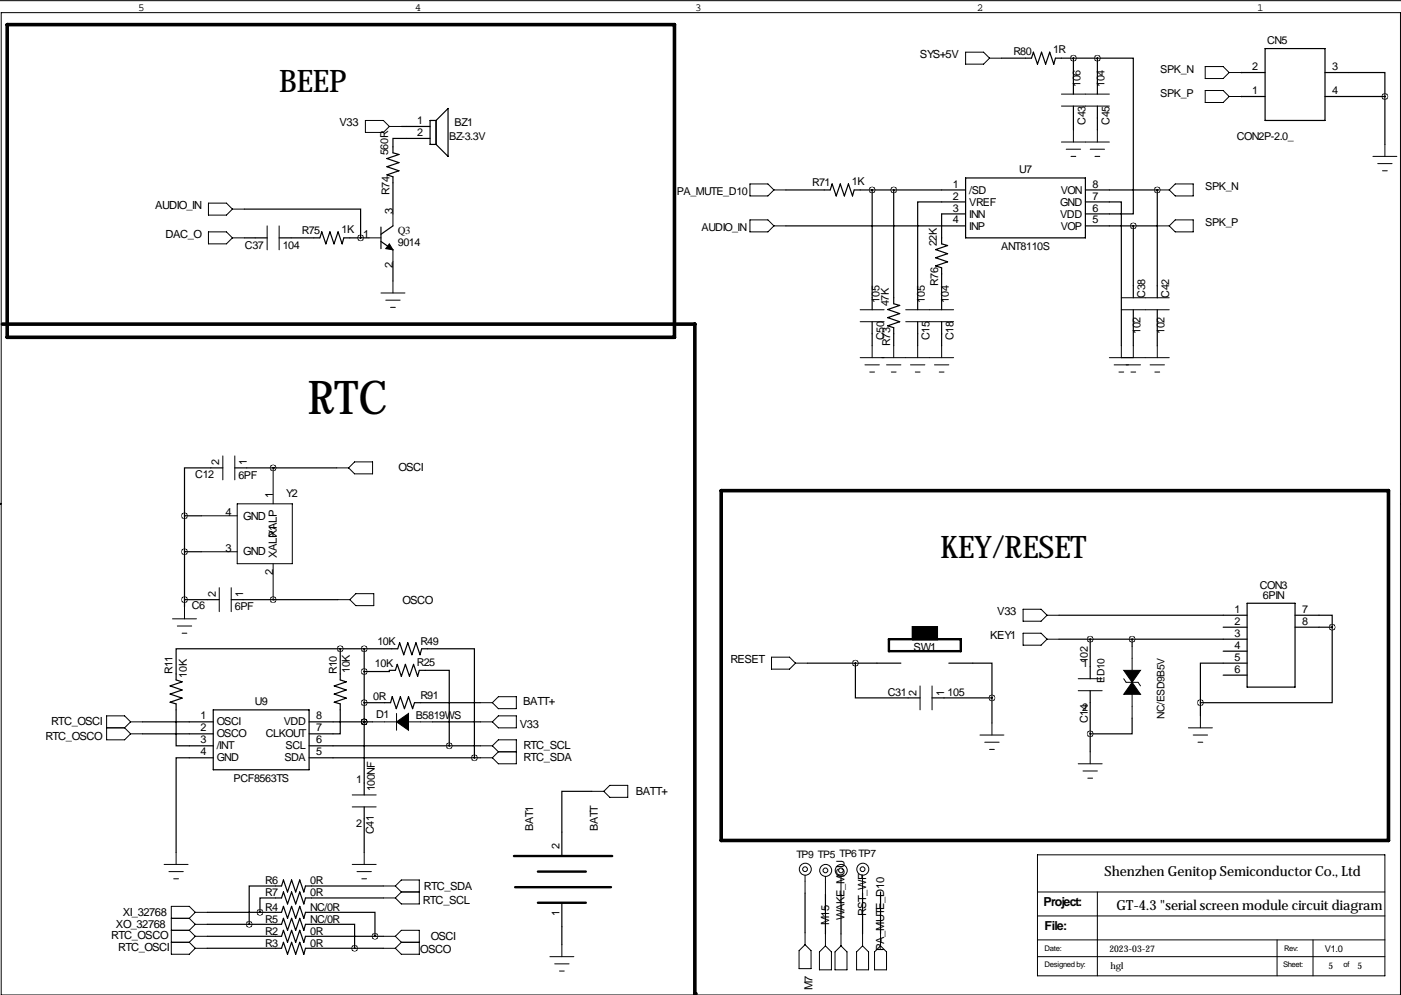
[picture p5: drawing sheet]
<svg xmlns="http://www.w3.org/2000/svg" width="297mm" height="211mm" viewBox="0 0 297 211" stroke-linecap="round" stroke-linejoin="round" font-family="sans-serif">
<g fill="none" stroke="#000" stroke-width=".21">
<path d="M0 .1h297.1M.3 2.7h296.6v208.3h-296.6zM204.7 11.1h3.8l1.3 1.2-1.3 1.3h-3.8zM209.8 12.3h2.5M225 20h10.2M255.5 14.1h3.8l1.3 1.3-1.3 1.3h-3.8zM255.5 19.2h3.8l1.3 1.3-1.3 1.2h-3.8zM260.6 15.4h2.5M77.5 25.5h3.8l1.2 1.3-1.2 1.3h-3.8zM82.5 26.8h2.6M159 39h3.8l1.3 1.3-1.3 1.2h-3.8zM225 22.5h10.2"/>
<path d="M225 30.1h10.2M226.1 31.6h3M227.1 33.2h1M227.6 27.6v2.5M231.1 31.6h3.1M232.2 33.2h1M232.7 27.6v2.5M260.6 20.5h2.5M291.1 33.2h5.1M292.1 34.7h3M293.1 36.2h1M293.6 30.6v2.6"/>
<path d="M44.2 49.2h3.8l1.3 1.2-1.3 1.3h-3.8zM44.2 43.1h3.8l1.3 1.2-1.3 1.3h-3.8zM49.3 50.4h2.5M49.3 44.3h2.5M56.6 47.9v5.1M59.2 47.9v5.1M78.2 50.4h2.6M83.3 45.4v2.5M83.3 53v2.5M83.3 59.6v2.5M159 46.6h3.8l1.3 1.3-1.3 1.3h-3.8zM164.1 40.3h2.5"/>
<path d="M164.1 47.9h2.5M245.4 40.3h2.5M245.4 47.9h2.5M247.9 47.9l1.3-1.3h3.8v2.6h-3.8zM247.9 40.3l1.3-1.3h3.8v2.5h-3.8zM80.8 62.1h5.1M81.8 63.6h3M82.8 65.2h1M182.4 68.2h5.1M182.4 65.7h5.1M182.4 75.8h19.8M183.4 77.4h3"/>
<path d="M184.4 78.9h1M184.9 73.3v2.5M188 77.4h3M189 78.9h1M189.5 73.3v2.5M192 68.2h10.2M192 65.7h10.2M193 77.4h3.1M194.1 78.9h1M194.6 73.3v2.5M198.1 77.4h3.1M199.1 78.9h1.1"/>
<path d="M199.6 73.3v2.5M235.2 75.8h12.7M236.2 77.4h5.6M237.2 78.9h1.1M237.7 65.7h10.2M237.7 63.1h10.2M237.7 73.3v2.5M239.8 78.9h1M240.3 73.3v2.5M243.8 77.4h3.1M244.9 78.9h1M245.4 73.3v2.5"/>
<path d="M47.2 96.7v5M49.8 96.7v5M57.9 99.2v7.6M71.4 99.2h2.5M75.2 97.9h3.8v2.6h-3.8l-1.3-1.3zM0 106.8h.3M0 106.7l.3 .1M.3 106.8l-.4 .2M42.7 117h7.6M42.7 109.4h7.6M50.3 106.8h11.7v12.7h-11.7zM57.9 119.5v7.6"/>
<path d="M296.9 106.8h.2M296.9 106.8l.2 .1M297.1 106.7l-.2 .1M36.6 131.2h5.1M37.6 132.7h3M38.6 134.3h1M39.1 128.7v2.5M46.5 124.6v5.1M49 124.6v5.1M71.6 127.1h2.6M75.4 125.9h3.8v2.5h-3.8l-1.2-1.3zM163.6 139.3h3.8l1.3 1.3-1.3 1.3h-3.8z"/>
<path d="M216.9 134.3h3.8l1.3 1.2-1.3 1.3h-3.8zM216.9 129.2h3.8l1.3 1.2-1.3 1.3h-3.8zM222 130.4h2.5M222 135.5h2.5M240 137v5.1M22.6 154.3h3.8M26.4 154.3l1.3 1.3M27.7 153h2.5M27.7 153l-1.3-1.2h-3.8v5.1h3.8l1.3-1.3M27.7 153l-1.3 1.3M27.7 155.6h2.5M79 153h5.1"/>
<path d="M84.1 151.3v3.5M86.6 153h5.1M101.9 153h2.5M101.9 149h2.5M101.9 158.1h2.5M104.4 158.1l1.3-1.2h3.8v5h-3.8l-1.3-1.2M104.4 158.1l1.3 1.3M105.7 151.8h3.8v2.5h-3.8l-1.3-1.3zM105.7 147.7h3.8v2.6h-3.8l-1.3-1.3zM105.7 159.4h3.8M105.7 159.4l-1.3 1.3M168.7 140.6h2.5"/>
<path d="M195.1 145.4v5.1M197.6 145.4v5.1M207.8 155.8h5.1M208.8 157.4h3M209.8 158.9h1M210.3 153.3v2.5M228.6 143.9h5.1M228.6 146.4h5.1M231.1 159.4v2.5M238.3 143.9l.5 .8h2.5l.5 .7M240 147.2v5.1M252 154.3h5"/>
<path d="M253 155.8h3M254 157.4h1M254.5 151.8v2.5M74.7 168.5h5.1M74.7 171.1h5.1M101.9 160.7h2.5M125.5 167.8h2.5M128 167.8l1.3-1.3h3.8v2.6h-3.8zM228.6 161.9h5.1M229.6 163.5h3.1M230.6 165h1M34.8 183.3h5.1"/>
<path d="M35.8 184.8h3.1M36.3 199.8h3.8M36.3 197.2h3.8M36.3 194.7h3.8M36.8 186.3h1M37.3 180.7v2.6M40.1 197.2l1.3 1.3M40.1 199.8l1.3 1.3M40.1 194.7l1.3 1.3M41.4 198.5h2.5M41.4 193.4l-1.3-1.2h-3.8v10.1h3.8l1.3-1.2M41.4 198.5l-1.3 1.3"/>
<path d="M41.4 196h2.5M41.4 196l-1.3 1.2M41.4 193.4h2.5M41.4 193.4l-1.3 1.3M74.7 183.3h5.1M75.7 184.8h3M76.7 186.3h1M77.2 180.7v2.6M81.3 198.5h2.5M81.3 187.8h2.5M81.3 190.4h2.5M83.8 198.5l1.3 1.3"/>
<path d="M83.8 187.8l1.3-1.2h3.8v5.1h-3.8l-1.3-1.3M83.8 198.5l1.3-1.3h3.8v5.1h-3.8l-1.3-1.2M83.8 187.8l1.3 1.3M85.1 189.1h3.8M85.1 199.8h3.8M85.1 199.8l-1.3 1.3M85.1 189.1l-1.3 1.3M170.7 185.6v3.8M170.7 197.8v2.5M175 185.8v3.8M175 198v2.5M178.3 185.8v3.8"/>
<path d="M178.3 198v2.5M182.9 185.6v3.8M182.9 198v2.5M186.7 198v2.5M220 199.3h73.6M220 194.2h73.6M220 181.2h73.6v25.7h-73.6zM220 189.1h73.6M232.7 189.1v17.8M270.8 199.3v7.6M278.4 199.3v7.6M41.4 201.1h2.5"/>
<path d="M81.3 201.1h2.5M116.6 202.8h5.1M117.6 204.4h3M118.6 205.9h1M119.1 200.3v2.5M169.4 201.6l1.3-1.3 1.3 1.3v3.8h-2.6zM175 200.5l1.3 1.3v3.8h-2.6v-3.8zM177 201.8l1.3-1.3 1.3 1.3v3.8h-2.6zM181.6 201.8l1.3-1.3 1.2 1.3v3.8h-2.5zM185.4 201.8l1.3-1.3 1.3 1.3v3.8h-2.6zM220 202.8h73.6"/>
<circle cx="170.7" cy="184.3" r=".51"/>
<circle cx="170.7" cy="184.3" r="1.27"/>
<circle cx="175" cy="184.5" r=".51"/>
<circle cx="175.1" cy="184.5" r="1.27"/>
<circle cx="178.3" cy="184.5" r=".51"/>
<circle cx="178.4" cy="184.5" r="1.27"/>
<circle cx="182.9" cy="184.3" r=".51"/>
<circle cx="182.9" cy="184.3" r="1.27"/>
</g>
<path d="M1.5 5.2h141.5v66.3h-141.5zM.5 68.7h146.8v142h.3M152.9 104h141.5v74.2h-141.5z" fill="none" stroke="#000" stroke-width=".76"/>
<path d="M188.5 135.5h15.2v2.6h-15.2zM109 181.5h20.8M109.2 188.1h20.3M114 191.4h10.2M114 184.8h10.2" fill="none" stroke="#000" stroke-width=".51"/>
<g fill="none" stroke="#000" stroke-width=".25">
<path d="M212.3 12.3h6.4l.4-1.2 .9 2.5 .8-2.5 .9 2.5 .9-2.5 .8 2.5 .4-1.3h8.9M227.6 12.3v7.7M232.7 12.3h7.6v33.1h-10.2M232.7 12.3v7.7M263.1 15.4h.1M263.1 15.4h5.1M268.2 10.3h12.7v15.2h-12.7zM280.9 15.4h12.7v5.1M85.1 26.8h6.1M91.2 29.4h-7.9v3l1.3 .4-2.6 .8 2.6 .9-2.6 .8 2.6 .9-2.6 .9 1.3 .4v7.9M92.5 25.5h-1.3v5.1h1.3M92.5 25.5v5.1"/>
<path d="M92.5 25.5l2.5-2.5v10.2l-2.5-2.6M204.7 37.7h25.4v12.7h-25.4zM227.6 22.5v5.1M232.7 22.5v5.1M263.1 20.5h.1M263.1 20.5h5.1M280.9 20.5h12.7M293.6 20.5v10.1M51.8 44.3h24.7v6.1M51.8 50.4h4.8M59.2 50.4h8.6l.4-1.2 .9 2.5 .9-2.5 .8 2.5 .9-2.5 .8 2.5 .4-1.3h5.3M80.8 51.2l2.5 1.8"/>
<path d="M80.8 48.1v4.6M83.3 55.5v4.1M83.3 47.9l-2.5 1.8M166.6 40.3h9.4l.4-1.3 .9 2.5 .9-2.5 .8 2.5 .9-2.5 .8 2.5 .4-1.2h23.6M166.6 47.9h38.1M184.9 40.3v25.4M189.5 40.3v24.1l1.3 .4-2.6 .8 2.6 .9-2.6 .8 2.6 .9-2.6 .9 1.3 .4v3.8M204.7 42.8h-10.1v22.9M204.7 45.4h-5.1v6.3l1.3 .4-2.5 .8 2.5 .9-2.5 .8 2.5 .9-2.5 .9 1.2 .4v8.9M230.1 42.8h7.6v30.5M230.1 40.3h15.3M230.1 47.9h15.3"/>
<path d="M240.3 47.9v15.2M245.4 40.3h.1M245.4 40.3v22.8M184.9 68.2v5.1M194.6 68.2v5.1M199.6 68.2v5.1M240.3 65.7v7.6M245.4 65.7v7.6M47.2 99.2h-8.1v10.2M49.8 99.2h21.6M57.9 99.2h.1M39.1 109.4h3.6"/>
<path d="M39.1 117h3.6M39.1 109.4v19.3M39.1 127.1h7.4M49 127.1h22.6M57.9 127.1h.1M72.1 137.6h-34.8v6.6l1.3 .4-2.5 .8 2.5 .9-2.5 .9 2.5 .8-2.5 .9 1.2 .3v8.9h7.9M72.1 137.6v6.6l1.3 .4-2.5 .8 2.5 .9-2.5 .9 2.5 .8-2.5 .9 1.2 .3v6.4h-6.6M72.1 137.6h12.2l.4-1.3 .9 2.5 .9-2.5 .8 2.5 .9-2.5 .9 2.5 .3-1.2h11.2v23.1M77.2 137.6v30.9M224.5 130.4h39.9M224.5 135.5h39.9M231.1 135.5v8.4"/>
<path d="M240 135.5v1.5M259.3 133h5.1M259.3 138.1h5.1M264.4 127.9h10.2v17.8h-10.2zM274.6 130.4h7.8v2.6M274.6 133h7.8M282.4 133v16h-27.9M30.2 153h15M30.2 155.6h15M45.2 150.5h20.3v12.7h-20.3zM65.5 153h13.5M65.5 158.1h36.4"/>
<path d="M77.2 153h.1M77.2 142.4h5.3v-.3h1.3l.4-1.2 .9 2.5 .9-2.5 .8 2.5 .9-2.5 .8 2.5 .4-1.3h6.3v16M77.2 149h5.6l.4-1.3 .8 2.6 .9-2.6 .9 2.6 .8-2.6 .9 2.6 .4-1.3h14M91.7 153h10.2M171.2 140.6h19.8M181.4 140.6v7.4h13.7M197.6 148h12.7M201.2 140.6h9.1v7.4M210.3 148v5.3M231.1 146.4v13M240 152.3v3.3h-8.9M254.5 149v2.8"/>
<path d="M259.3 143.1h5.1M264.4 140.6h-9.9v8.4M45.2 160.7h-7.9v20M65.5 160.7h36.4M77.2 171.1v9.6M125.5 167.8h-6.4v13.7M43.9 196h15.8l.4-1.3 .9 2.5 .8-2.5 .9 2.5 .9-2.5 .8 2.5 .4-1.2h10.4v5.1M43.9 193.4h15.8l.4-1.2 .9 2.5 .8-2.5 .9 2.5 .9-2.5 .8 2.5 .4-1.3h14.7v5.1M43.9 198.5h15.8l.4-1.3 .9 2.6 .8-2.6 .9 2.6 .9-2.6 .8 2.6 .4-1.3h16.5M81.3 190.4h-16.5l-.4 1.3-.8-2.6-.9 2.6-.9-2.6-.8 2.6-.9-2.6-.4 1.3h-4.6v3M81.3 187.8h-16.5l-.4 1.3-.8-2.5-.9 2.5-.9-2.5-.8 2.5-.9-2.5-.4 1.2h-6.9v8.2M119.1 191.4v8.9"/>
<path d="M170.7 189.4v8.4M175 189.6v8.4M178.3 189.6v8.4M182.9 189.4v8.6M186.7 189.1v8.9M43.9 201.1h15.8l.4-1.3 .9 2.5 .8-2.5 .9 2.5 .9-2.5 .8 2.5 .4-1.2h16.5"/>
</g>
<path d="M82.5 51.7l.8 1.3-1.5-.3zM84.1 153l2.5-1.7v3.5zM238.3 142.1h3.5l-1.8 2.6zM240 144.7l1.8 2.5h-3.5z" fill="#000" stroke="#000" stroke-width=".21"/>
<path d="M193.5 133h5.1v2.5h-5.1z" fill="#000" stroke="#000" stroke-width=".51"/>
<path d="M77.2 153a.05 .05 0 0 0 .1 0 .05 .05 0 0 0-.1 0zM77.2 153a.05 .05 0 0 0 .1 0 .05 .05 0 0 0-.1 0zM55.1 193.4a.05 .05 0 0 0 .1 0 .05 .05 0 0 0-.1 0zM52.8 196a.05 .05 0 0 0 .1 0 .05 .05 0 0 0-.1 0zM39.1 117a.05 .05 0 0 0 .1 0 .05 .05 0 0 0-.1 0zM39.1 109.4a.05 .05 0 0 0 .1 0 .05 .05 0 0 0-.1 0zM57.9 99.2a.05 .05 0 0 0 .1 0 .05 .05 0 0 0-.1 0zM39.1 127.1a.05 .05 0 0 0 .1 0 .05 .05 0 0 0-.1 0zM57.9 127.1a.05 .05 0 0 0 .1 0 .05 .05 0 0 0-.1 0zM77.2 149a.05 .05 0 0 0 .1 0 .05 .05 0 0 0-.1 0zM72.1 137.6a.05 .05 0 0 0 .1 0 .05 .05 0 0 0-.1 0zM95.2 158.1a.05 .05 0 0 0 .1 0 .05 .05 0 0 0-.1 0zM100.5 160.7a.05 .05 0 0 0 .1 0 .05 .05 0 0 0-.1 0zM77.2 137.6a.05 .05 0 0 0 .1 0 .05 .05 0 0 0-.1 0zM77.2 142.4a.05 .05 0 0 0 .1 0 .05 .05 0 0 0-.1 0zM75.1 201.1a.05 .05 0 0 0 .1 0 .05 .05 0 0 0-.1 0zM282.4 133a.05 .05 0 0 0 .1 0 .05 .05 0 0 0-.1 0zM254.5 149a.05 .05 0 0 0 .1 0 .05 .05 0 0 0-.1 0zM240 135.5a.05 .05 0 0 0 .1 0 .05 .05 0 0 0-.1 0zM231.1 135.5a.05 .05 0 0 0 .1 0 .05 .05 0 0 0-.1 0zM231.1 155.6a.05 .05 0 0 0 .1 0 .05 .05 0 0 0-.1 0zM181.3 140.6a.05 .05 0 0 0 .1 0 .05 .05 0 0 0-.1 0zM210.3 148a.05 .05 0 0 0 .1 0 .05 .05 0 0 0-.1 0zM240.2 47.9a.05 .05 0 0 0 .1 0 .05 .05 0 0 0-.1 0zM245.3 40.3a.05 .05 0 0 0 .1 0 .05 .05 0 0 0-.1 0zM232.6 12.3a.05 .05 0 0 0 .1 0 .05 .05 0 0 0-.1 0zM227.5 12.3a.05 .05 0 0 0 .1 0 .05 .05 0 0 0-.1 0zM293.6 20.5a.05 .05 0 0 0 .1 0 .05 .05 0 0 0-.1 0zM76.4 50.4a.05 .05 0 0 0 .1 0 .05 .05 0 0 0-.1 0zM189.4 40.3a.05 .05 0 0 0 .1 0 .05 .05 0 0 0-.1 0zM184.9 40.3a.05 .05 0 0 0 .1 0 .05 .05 0 0 0-.1 0z" fill="#000" stroke="#000" stroke-width="1.3"/>
<text font-size="9.9" x="65.3" y="87.8">RTC</text>
<g font-size="6.6">
<text x="59.2" y="19.4">BEEP</text>
<text x="199.4" y="118.3">KEY/RESET</text>
</g>
<g font-size="3">
<text x="234.2" y="185.8">Shenzhen Genitop Semiconductor Co., Ltd</text>
<text x="236.7" y="192.9">GT-4.3 &quot;serial screen module circuit diagram</text>
</g>
<g font-size="2.6">
<text x="221.2" y="192.2">Project:</text>
<text x="221.5" y="197.2">File:</text>
</g>
<g font-size="2.4">
<text x="195" y="12.3">SYS+5V</text>
<text x="72" y="26.8">V33</text>
<text x="32.9" y="44.3">AUDIO_IN</text>
<text x="83.3" y="45.4" transform="rotate(-90 83.3 45.4)">3</text>
<text x="35.1" y="50.4">DAC_O</text>
<text x="77" y="50.4">1</text>
<text x="83.3" y="56.7" transform="rotate(-90 83.3 56.7)">2</text>
<text x="84.5" y="100">OSCI</text>
<text x="57.9" y="105.6" transform="rotate(-90 57.9 105.6)">1</text>
<text x="47.8" y="109.4">4</text>
<text x="51.6" y="110.2">GND</text>
<text x="58.7" y="113.8" transform="rotate(-90 58.7 113.8)">XALP</text>
<text x="47.8" y="117">3</text>
<text x="51.6" y="117.8">GND</text>
<text x="58.7" y="118.3" transform="rotate(-90 58.7 118.3)">XALP1</text>
<text x="57.9" y="122" transform="rotate(-90 57.9 122)">2</text>
<text x="85.3" y="128.2">OSCO</text>
<text x="211.5" y="130.4">V33</text>
<text x="210" y="135.5">KEY1</text>
<text x="154.9" y="140.6">RESET</text>
<text x="193.7" y="138.1">SW1</text>
<text x="110.9" y="149.5">BATT+</text>
<text x="10.9" y="153.8">RTC_OSCI</text>
<text x="110.2" y="154.3">V33</text>
<text x="9.6" y="156.9">RTC_OSCO</text>
<text x="111" y="161.4">RTC_SDA</text>
<text x="111" y="158.9">RTC_SCL</text>
<text x="134.8" y="168.5">BATT+</text>
<text x="89.6" y="191.7">RTC_SCL</text>
<text x="89.9" y="188.6">RTC_SDA</text>
<text x="24.6" y="196.7">XO_32768</text>
<text x="26.1" y="194.2">XI_32768</text>
<text x="175.8" y="196.1" transform="rotate(-90 175.8 196.1)">M15</text>
<text x="179.1" y="195.1" transform="rotate(-90 179.1 195.1)">WAKE_MCU</text>
<text x="183.6" y="194.1" transform="rotate(-90 183.6 194.1)">RST_WF</text>
<text x="23.6" y="199">RTC_OSCO</text>
<text x="25.1" y="201.6">RTC_OSCI</text>
<text x="89.1" y="202.1">OSCO</text>
<text x="91.4" y="199.3">OSCI</text>
<text x="187.5" y="201.6" transform="rotate(-90 187.5 201.6)">PA_MUTE_D10</text>
<text x="172.3" y="209.9" transform="rotate(-90 172.3 209.9)">M7</text>
</g>
<g font-size="2.3">
<text x="29.3" y="2.3">5</text>
<text x="88" y="2.3">4</text>
<text x="147.4" y="2.3">3</text>
<text x="207.1" y="2.3">2</text>
<text x="266.5" y="2.3">1</text>
<text x="214.9" y="11.6">R80</text>
<text x="223.3" y="11.3">1R</text>
<text x="268.7" y="9.3">CN5</text>
<text x="246" y="15.4">SPK_N</text>
<text x="265.5" y="14.9">2</text>
<text x="282.4" y="14.9">3</text>
<text x="229.1" y="18.4" transform="rotate(-90 229.1 18.4)">106</text>
<text x="234.2" y="18.4" transform="rotate(-90 234.2 18.4)">104</text>
<text x="246" y="20.5">SPK_P</text>
<text x="265.5" y="20">1</text>
<text x="282.4" y="20">4</text>
<text x="88.5" y="26.3">1</text>
<text x="88.5" y="28.8">2</text>
<text x="95.2" y="29.6">BZ-3.3V</text>
<text x="96.4" y="26.8">BZ1</text>
<text x="230.1" y="26.4" transform="rotate(-90 230.1 26.4)">C43</text>
<text x="235.2" y="26.4" transform="rotate(-90 235.2 26.4)">C45</text>
<text x="262.2" y="29.6">CON2P-2.0_</text>
<text x="82.3" y="32.9" transform="rotate(-90 82.3 32.9)">560R</text>
<text x="82.5" y="41.3" transform="rotate(-90 82.5 41.3)">R74</text>
<text x="143.5" y="41.3">PA_MUTE_D10</text>
<text x="172.2" y="39.5">R71</text>
<text x="180.6" y="39.3">1K</text>
<text x="202" y="39.8">1</text>
<text x="205.5" y="41">/SD</text>
<text x="216.1" y="36.7">U7</text>
<text x="224.9" y="41">VON</text>
<text x="231.6" y="39.8">8</text>
<text x="255.5" y="40.3">SPK_N</text>
<text x="202" y="42.3">2</text>
<text x="202" y="44.8">3</text>
<text x="202" y="47.4">4</text>
<text x="205.5" y="43.6">VREF</text>
<text x="205.5" y="46.1">INN</text>
<text x="224.7" y="43.6">GND</text>
<text x="224.7" y="46.1">VDD</text>
<text x="231.6" y="42.3">7</text>
<text x="231.6" y="44.8">6</text>
<text x="231.6" y="47.4">5</text>
<text x="255.5" y="47.9">SPK_P</text>
<text x="51.9" y="52.7">C37</text>
<text x="59.9" y="52.7">104</text>
<text x="64" y="49.7">R75</text>
<text x="72.4" y="49.4">1K</text>
<text x="84.3" y="49.7">Q3</text>
<text x="84.3" y="52.2">9014</text>
<text x="148.8" y="48.9">AUDIO_IN</text>
<text x="198.6" y="52.2" transform="rotate(-90 198.6 52.2)">22K</text>
<text x="205.5" y="48.7">INP</text>
<text x="212.3" y="53">ANT8110S</text>
<text x="224.9" y="48.7">VOP</text>
<text x="186.4" y="64.2" transform="rotate(-90 186.4 64.2)">105</text>
<text x="188.5" y="64.9" transform="rotate(-90 188.5 64.9)">47K</text>
<text x="196.1" y="64.2" transform="rotate(-90 196.1 64.2)">105</text>
<text x="198.9" y="60.6" transform="rotate(-90 198.9 60.6)">R76</text>
<text x="201.2" y="64.2" transform="rotate(-90 201.2 64.2)">104</text>
<text x="242.8" y="63.1" transform="rotate(-90 242.8 63.1)">C38</text>
<text x="247.9" y="63.1" transform="rotate(-90 247.9 63.1)">C42</text>
<text x="241.8" y="70.8" transform="rotate(-90 241.8 70.8)">102</text>
<text x="246.9" y="70.8" transform="rotate(-90 246.9 70.8)">102</text>
<text x="187.5" y="72.2" transform="rotate(-90 187.5 72.2)">C50</text>
<text x="188.7" y="73.3" transform="rotate(-90 188.7 73.3)">R73</text>
<text x="197.1" y="72.2" transform="rotate(-90 197.1 72.2)">C15</text>
<text x="202.2" y="72.2" transform="rotate(-90 202.2 72.2)">C18</text>
<text x="41.4" y="101.2">C12</text>
<text x="46.5" y="98.7" transform="rotate(-90 46.5 98.7)">2</text>
<text x="50.5" y="101.5">6PF</text>
<text x="52.3" y="98.7" transform="rotate(-90 52.3 98.7)">1</text>
<text x="60.7" y="105.3">Y2</text>
<text x="267.1" y="124.9">CON3</text>
<text x="40.6" y="129.2">C6</text>
<text x="45.7" y="126.6" transform="rotate(-90 45.7 126.6)">2</text>
<text x="49.8" y="129.4">6PF</text>
<text x="51.6" y="126.6" transform="rotate(-90 51.6 126.6)">1</text>
<text x="261.7" y="129.9">1</text>
<text x="267.8" y="126.9">6PIN</text>
<text x="276.1" y="129.9">7</text>
<text x="80" y="136.8">10K</text>
<text x="89.1" y="136.8">R49</text>
<text x="261.7" y="132.5">2</text>
<text x="261.7" y="135">3</text>
<text x="261.7" y="137.6">4</text>
<text x="276.1" y="132.5">8</text>
<text x="36.6" y="142.9" transform="rotate(-90 36.6 142.9)">R11</text>
<text x="39.6" y="143.7" transform="rotate(-90 39.6 143.7)">10K</text>
<text x="71.4" y="142.9" transform="rotate(-90 71.4 142.9)">R10</text>
<text x="74.2" y="142.6" transform="rotate(-90 74.2 142.6)">10K</text>
<text x="79.5" y="141.4">10K</text>
<text x="88.4" y="141.1">R25</text>
<text x="229.4" y="141.4">1</text>
<text x="230.6" y="140.6" transform="rotate(-90 230.6 140.6)">102</text>
<text x="261.7" y="140.1">5</text>
<text x="261.7" y="142.6">6</text>
<text x="54.1" y="149.5">U9</text>
<text x="79.2" y="148.5">0R</text>
<text x="89.2" y="148.2">R91</text>
<text x="188.2" y="147.5">C31</text>
<text x="194.3" y="147.5" transform="rotate(-90 194.3 147.5)">2</text>
<text x="200.2" y="147.5" transform="rotate(-90 200.2 147.5)">1</text>
<text x="200.9" y="147.5">105</text>
<text x="42.5" y="152.5">1</text>
<text x="42.5" y="155.1">2</text>
<text x="46" y="153.8">OSCI</text>
<text x="60.2" y="153.8">VDD</text>
<text x="67.1" y="152.5">8</text>
<text x="67.1" y="155.1">7</text>
<text x="79.8" y="152.3">D1</text>
<text x="88.1" y="152.5">B5819WS</text>
<text x="229.4" y="150.8">2</text>
<text x="230.6" y="153.3" transform="rotate(-90 230.6 153.3)">C14</text>
<text x="42.5" y="157.6">3</text>
<text x="42.5" y="160.2">4</text>
<text x="46" y="156.4">OSCO</text>
<text x="46" y="158.9">/INT</text>
<text x="46" y="161.4">GND</text>
<text x="56.3" y="156.4">CLKOUT</text>
<text x="60.3" y="161.4">SDA</text>
<text x="60.6" y="158.9">SCL</text>
<text x="67.1" y="157.6">6</text>
<text x="67.1" y="160.2">5</text>
<text x="49.5" y="165.8">PCF8563TS</text>
<text x="75.5" y="166">1</text>
<text x="79.5" y="167.8" transform="rotate(-90 79.5 167.8)">100NF</text>
<text x="75.5" y="175.4">2</text>
<text x="79.3" y="176.9" transform="rotate(-90 79.3 176.9)">C41</text>
<text x="113" y="176.2" transform="rotate(-90 113 176.2)">BAT1</text>
<text x="118.6" y="180" transform="rotate(-90 118.6 180)">2</text>
<text x="126.8" y="176.2" transform="rotate(-90 126.8 176.2)">BATT</text>
<text x="56.2" y="187.5">R6</text>
<text x="56.2" y="190">R7</text>
<text x="65.8" y="187.5">0R</text>
<text x="65.8" y="190">0R</text>
<text x="56.2" y="193.1">R4</text>
<text x="56.2" y="195.6">R5</text>
<text x="65.8" y="193.1">NC/0R</text>
<text x="65.8" y="195.6">NC/0R</text>
<text x="118.6" y="194.1" transform="rotate(-90 118.6 194.1)">1</text>
<text x="56.2" y="198.2">R2</text>
<text x="56.2" y="200.7">R3</text>
<text x="65.8" y="198.2">0R</text>
<text x="65.8" y="200.7">0R</text>
</g>
<g font-size="2.2">
<text x="234.2" y="144.7" transform="rotate(-90 234.2 144.7)">ED10</text>
<text x="246.9" y="152.3" transform="rotate(-90 246.9 152.3)">NC/ESD9B5V</text>
<text x="168.8" y="181.9">TP9 TP5 TP6 TP7</text>
</g>
<g font-size="2">
<text x="235.2" y="201.8">2023-03-27</text>
<text x="280.9" y="201.8">V1.0</text>
<text x="235.5" y="205.4">hgl</text>
<text x="281.7" y="205.4">5</text>
<text x="287.8" y="205.4">5</text>
</g>
<g font-size="1.6">
<text x="221.5" y="201.6">Date:</text>
<text x="272.3" y="201.6">Rev:</text>
<text x="221.5" y="205.1">Designed by:</text>
<text x="272" y="205.1">Sheet:</text>
<text x="284.9" y="205.1">of</text>
</g>
</svg>
